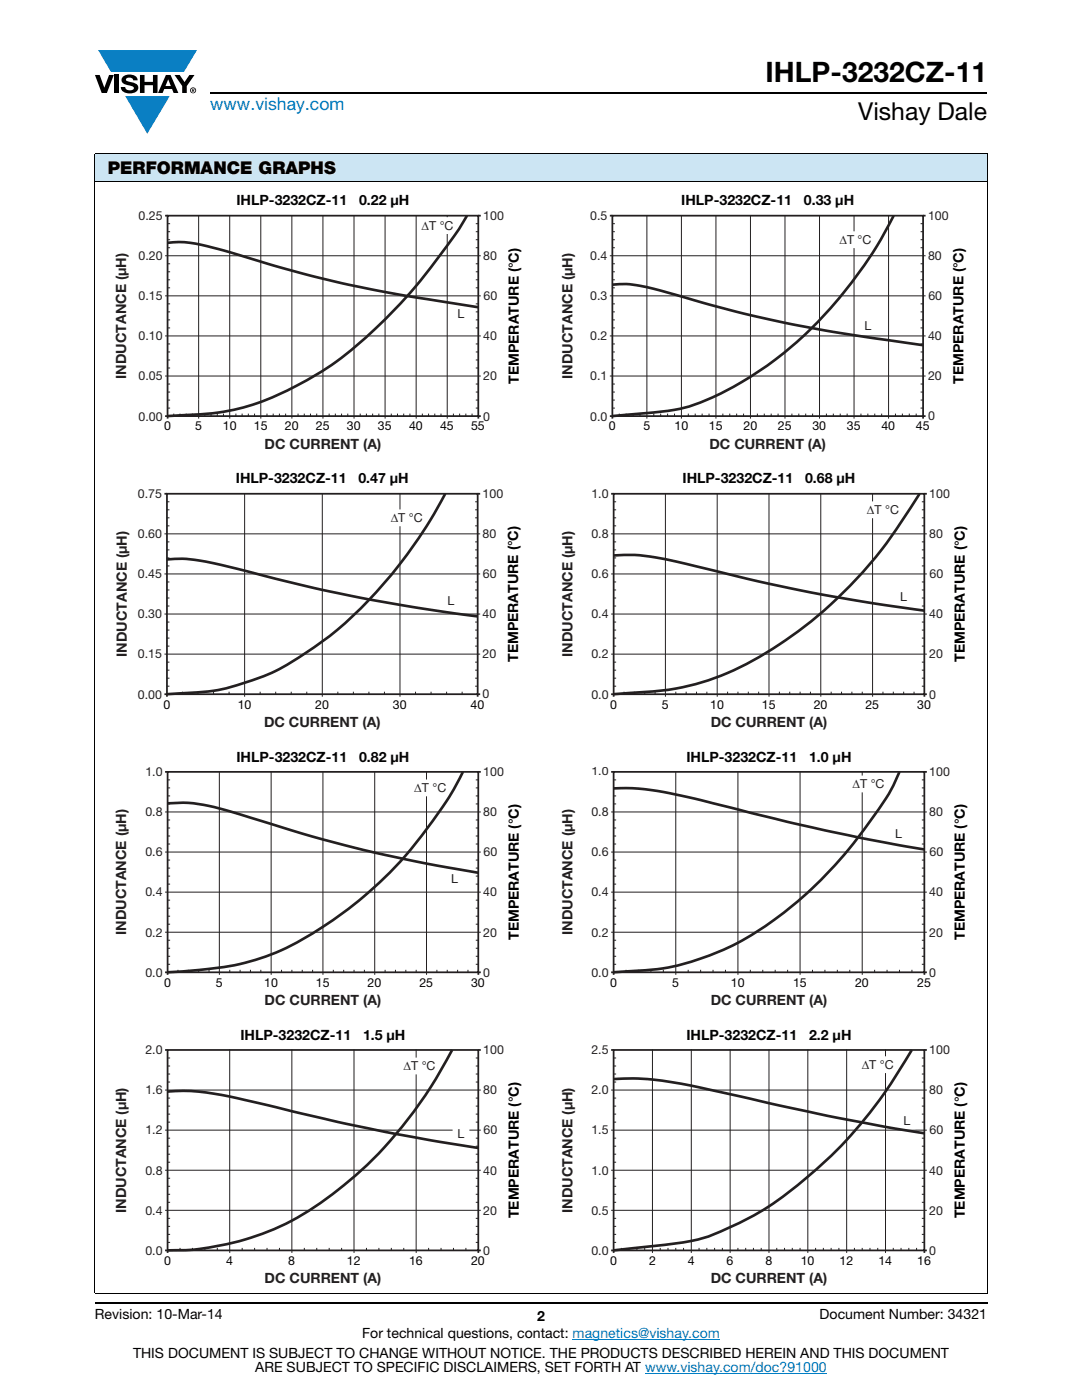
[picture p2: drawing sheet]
<svg xmlns="http://www.w3.org/2000/svg" width="216mm" height="279mm" viewBox="0 0 216 279" stroke-linecap="round" stroke-linejoin="round" font-family="sans-serif">
<g fill="#0a7fc3">
<path d="M19.6 10h19.7l-2.6 4.3h-1.1h-13.5z"/>
<path d="M25 19.2h8.9l-4.5 7.5z"/>
</g>
<g fill="#000">
<path d="M18.9 15h1l.9 2.5 1-2.5h.9l-1.4 3.6h-1zM22.9 15h.9v3.6h-.9zM24.6 15.3a2.1 2.1 0 0 1 2.8 .3l.1 .4h-.9a.79 .79 0 0 0-.7-.5 .79 .79 0 0 0-.8 .4l.3 .3 1 .2a1.08 1.08 0 0 1 1.2 1 1.08 1.08 0 0 1-1.1 1.2 1.73 1.73 0 0 1-2.4-1.2h.9a.96 .96 0 0 0 .8 .6 .96 .96 0 0 0 .9-.4 1.31 1.31 0 0 0-1.2-.6 1.03 1.03 0 0 1-1.1-.6 1.03 1.03 0 0 1 .2-1.1zM27.9 15h.9v1.3h1.7v-1.3h.9v3.6h-.9v-1.6h-1.7v1.6h-.9zM34.8 15h1.1l.9 1.4 1-1.4h1l-1.5 2.2v1.4h-.9v-1.4z"/>
<path d="M33.6 15.9l.5 1.3h-1.1zM33.1 15l-1.6 3.6h1l.3-.8h1.5l.3 .8h1l-1.6-3.6z"/>
<path d="M38.4 17.8h.2v.2h-.2zM38.3 17.7v.7h.1v-.3l.4 .3-.2-.3 .2-.2-.1-.2z"/>
<path d="M38.1 18a.46 .46 0 0 1 .9 0 .46 .46 0 0 1-.9 0zM37.9 18a.6 .6 0 0 0 1.2 0 .6 .6 0 0 0-1.2 0z"/>
</g>
<path d="M42 18.6h155M18.9 260h178.1" fill="none" stroke="#000" stroke-width=".36"/>
<path d="M114.3 267.3h29.3M128.7 274h36.3" fill="none" stroke="#007ec4" stroke-width=".2"/>
<path d="M18.9 30.7h178.1v5.5h-178.1z" fill="#cce5f3"/>
<path d="M18.9 30.7h178.1M18.9 36.2h178.1M18.9 30.8v227.3M197 30.8v227.3M18.9 258.2h178.1" fill="none" stroke="#000" stroke-width=".2"/>
<path d="M22.9 38.7h81.2v51.4h-81.2z" fill="#fff"/>
<g fill="none" stroke="#231f20" stroke-width=".2">
<path d="M32.9 51h63M32.9 59h63M33.4 52.6h.5M33.4 54.2h.5M33.4 55.8h.5M33.4 57.4h.5M33.4 44.6h.5M33.4 46.2h.5M33.4 47.8h.5M33.4 49.4h.5M39.6 43v40.5M45.8 43v40.5"/>
<path d="M52 43v40.5M58.2 43v40M64.4 43v40.5M70.6 43v40.5M76.8 43v40.5M83 43v40.5M89.2 43v40.5M94.9 52.6h.5M94.9 54.2h.5M94.9 55.8h.5M94.9 57.4h.5M94.9 44.6h.5"/>
<path d="M94.9 46.2h.5M94.9 47.8h.5M94.9 49.4h.5M32.9 67h63M32.9 75h63M33.4 60.6h.5M33.4 62.2h.5M33.4 63.8h.5M33.4 65.4h.5M33.4 68.6h.5M33.4 70.2h.5M33.4 71.8h.5"/>
<path d="M33.4 73.4h.5M33.4 76.6h.5M33.4 78.2h.5M33.4 79.8h.5M94.9 60.6h.5M94.9 62.2h.5M94.9 63.8h.5M94.9 65.4h.5M94.9 68.6h.5M94.9 70.2h.5M94.9 71.8h.5M94.9 73.4h.5"/>
<path d="M94.9 76.6h.5M94.9 78.2h.5M94.9 79.8h.5M33.4 81.4h.5M34.7 82.5v.5M35.9 82.5v.5M37.2 82.5v.5M38.4 82.5v.5M40.9 82.5v.5M42.1 82.5v.5M43.4 82.5v.5M44.6 82.5v.5"/>
<path d="M47.1 82.5v.5M48.3 82.5v.5M49.6 82.5v.5M50.8 82.5v.5M53.3 82.5v.5M54.5 82.5v.5M55.8 82.5v.5M57 82.5v.5M58.2 83v.5M59.5 82.5v.5M60.7 82.5v.5M62 82.5v.5"/>
<path d="M63.2 82.5v.5M65.7 82.5v.5M66.9 82.5v.5M68.2 82.5v.5M69.4 82.5v.5M71.9 82.5v.5M73.1 82.5v.5M74.4 82.5v.5M75.6 82.5v.5M78.1 82.5v.5M79.3 82.5v.5M80.6 82.5v.5"/>
<path d="M81.8 82.5v.5M84.3 82.5v.5M85.5 82.5v.5M86.8 82.5v.5M88 82.5v.5M90.5 82.5v.5M91.7 82.5v.5M93 82.5v.5M94.2 82.5v.5M94.9 81.4h.5"/>
</g>
<path d="M32.9 43h.5M33.4 43h62v40h-62zM95.4 43h.5M32.9 83h.5v.5M95.9 83h-.5v.5" fill="none" stroke="#231f20" stroke-width=".35"/>
<path d="M90.5 61.3h3v3h-3z" fill="#fff"/>
<path d="M90.5 61.3h3v3h-3z" fill="none" stroke="#fff" stroke-width=".35"/>
<path d="M83.6 43.5h7.5v3h-7.5z" fill="#fff"/>
<path d="M83.6 43.5h7.5v3h-7.5z" fill="none" stroke="#fff" stroke-width=".35"/>
<path d="M33.4 48.5a24.7 24.7 0 0 1 10.4 1.3l12.6 3.7 12.2 3.1 11.7 2.3 15.1 2.4M93.2 43a104.1 104.1 0 0 1-27.6 30.2 57.9 57.9 0 0 1-20.2 8.8l-3.7 .6-8.3 .4" fill="none" stroke="#231f20" stroke-width=".53"/>
<path d="M111.9 38.7h81v51.4h-81z" fill="#fff"/>
<g fill="none" stroke="#231f20" stroke-width=".2">
<path d="M121.7 51h63M121.7 59h63M122.2 52.6h.5M122.2 54.2h.5M122.2 55.8h.5M122.2 57.4h.5M122.2 44.6h.5M122.2 46.2h.5M122.2 47.8h.5M122.2 49.4h.5M129.1 43v40.5M136 43v40.5"/>
<path d="M142.9 43v40.5M149.7 43v40.5M156.6 43v40.5M163.5 43v40.5M170.4 43v40.5M177.3 43v40.5M183.7 52.6h.5M183.7 54.2h.5M183.7 55.8h.5M183.7 57.4h.5M183.7 44.6h.5M183.7 46.2h.5"/>
<path d="M183.7 47.8h.5M183.7 49.4h.5M121.7 67h63M121.7 75h63M122.2 60.6h.5M122.2 62.2h.5M122.2 63.8h.5M122.2 65.4h.5M122.2 68.6h.5M122.2 70.2h.5M122.2 71.8h.5M122.2 73.4h.5"/>
<path d="M122.2 76.6h.5M122.2 78.2h.5M122.2 79.8h.5M183.7 60.6h.5M183.7 62.2h.5M183.7 63.8h.5M183.7 65.4h.5M183.7 68.6h.5M183.7 70.2h.5M183.7 71.8h.5M183.7 73.4h.5M183.7 76.6h.5"/>
<path d="M183.7 78.2h.5M183.7 79.8h.5M122.2 81.4h.5M123.6 82.5v.5M124.9 82.5v.5M126.3 82.5v.5M127.7 82.5v.5M130.5 82.5v.5M131.8 82.5v.5M133.2 82.5v.5M134.6 82.5v.5M137.3 82.5v.5"/>
<path d="M138.7 82.5v.5M140.1 82.5v.5M141.5 82.5v.5M144.2 82.5v.5M145.6 82.5v.5M147 82.5v.5M148.4 82.5v.5M151.1 82.5v.5M152.5 82.5v.5M153.9 82.5v.5M155.3 82.5v.5M158 82.5v.5"/>
<path d="M159.4 82.5v.5M160.8 82.5v.5M162.1 82.5v.5M164.9 82.5v.5M166.3 82.5v.5M167.7 82.5v.5M169 82.5v.5M171.8 82.5v.5M173.2 82.5v.5M174.5 82.5v.5M175.9 82.5v.5M178.7 82.5v.5"/>
<path d="M180.1 82.5v.5M181.4 82.5v.5M182.8 82.5v.5M183.7 81.4h.5"/>
</g>
<path d="M121.7 43h.5M122.2 43h62v40h-62zM184.2 43h.5M121.7 83h.5v.5M184.7 83h-.5v.5" fill="none" stroke="#231f20" stroke-width=".35"/>
<path d="M167 46.3h7.5v3h-7.5z" fill="#fff"/>
<path d="M167 46.3h7.5v3h-7.5z" fill="none" stroke="#fff" stroke-width=".35"/>
<path d="M171.7 63.6h3v3h-3z" fill="#fff"/>
<path d="M171.7 63.6h3v3h-3z" fill="none" stroke="#fff" stroke-width=".35"/>
<path d="M122.2 56.8a25.8 25.8 0 0 1 10.1 1.3l14.2 4 10.6 2.4 9.6 1.8 17.5 2.6M178.3 43a82 82 0 0 1-29.5 32.8 46.5 46.5 0 0 1-13.3 5.8l-3.9 .6-9.4 .8" fill="none" stroke="#231f20" stroke-width=".53"/>
<path d="M23 94.1h81v51.5h-81z" fill="#fff"/>
<g fill="none" stroke="#231f20" stroke-width=".2">
<path d="M48.8 98.5v40M64.3 98.5v40M79.8 98.5v40M32.8 106.5h63M32.8 114.5h63M33.3 116.1h.5M33.3 117.7h.5M33.3 119.3h.5M33.3 108.1h.5M33.3 109.7h.5M33.3 111.3h.5M33.3 112.9h.5"/>
<path d="M33.3 100.1h.5M33.3 101.7h.5M33.3 103.3h.5M33.3 104.9h.5M94.8 116.1h.5M94.8 117.7h.5M94.8 119.3h.5M94.8 108.1h.5M94.8 109.7h.5M94.8 111.3h.5M94.8 112.9h.5M94.8 100.1h.5"/>
<path d="M94.8 101.7h.5M94.8 103.3h.5M94.8 104.9h.5M32.8 122.5h63M32.8 130.5h63M33.3 120.9h.5M33.3 124.1h.5M33.3 125.7h.5M33.3 127.3h.5M33.3 128.9h.5M33.3 132.1h.5M33.3 133.7h.5"/>
<path d="M33.3 135.3h.5M33.3 136.9h.5M94.8 120.9h.5M94.8 124.1h.5M94.8 125.7h.5M94.8 127.3h.5M94.8 128.9h.5M94.8 132.1h.5M94.8 133.7h.5M94.8 135.3h.5M94.8 136.9h.5"/>
</g>
<path d="M32.8 98.5h.5M33.3 98.5h62v40h-62zM95.3 98.5h.5M32.8 138.5h.5M95.3 138.5h.5" fill="none" stroke="#231f20" stroke-width=".35"/>
<path d="M77.4 101.8h7.5v3h-7.5z" fill="#fff"/>
<path d="M77.4 101.8h7.5v3h-7.5z" fill="none" stroke="#fff" stroke-width=".35"/>
<path d="M88.5 118.5h3v3h-3z" fill="#fff"/>
<path d="M88.5 118.5h3v3h-3z" fill="none" stroke="#fff" stroke-width=".35"/>
<path d="M33.3 138.5v.5M95.3 138.5v.5" fill="none" stroke="#231f20" stroke-width=".35"/>
<g fill="none" stroke="#231f20" stroke-width=".2">
<path d="M36.4 138v.5M39.5 138v.5M42.6 138v.5M45.7 138v.5M48.8 138.5v.5M51.9 138v.5M55 138v.5M58.1 138v.5M61.2 138v.5M64.3 138.5v.5M67.4 138v.5M70.5 138v.5"/>
<path d="M73.6 138v.5M76.7 138v.5M79.8 138.5v.5M82.9 138v.5M86 138v.5M89.1 138v.5M92.2 138v.5"/>
</g>
<path d="M88.8 98.5a90.2 90.2 0 0 1-24.2 29.3 50 50 0 0 1-15.1 8.2 37 37 0 0 1-13.3 2.4l-2.9 .1M33.3 111.7a36.2 36.2 0 0 1 12.9 1.5l15.5 3.9 9.8 2.1 11.9 2.1 11.9 1.7" fill="none" stroke="#231f20" stroke-width=".53"/>
<path d="M111.9 94.1h81.2v51.5h-81.2z" fill="#fff"/>
<g fill="none" stroke="#231f20" stroke-width=".2">
<path d="M132.8 98.5v40.5M143.1 98.5v40.5M153.4 98.5v40.5M163.8 98.5v40.5M174.1 98.5v40.5M121.9 106.5h63M121.9 114.5h63M122.4 116.1h.5M122.4 117.7h.5M122.4 119.3h.5M122.4 108.1h.5M122.4 109.7h.5"/>
<path d="M122.4 111.3h.5M122.4 112.9h.5M122.4 100.1h.5M122.4 101.7h.5M122.4 103.3h.5M122.4 104.9h.5M183.9 116.1h.5M183.9 117.7h.5M183.9 119.3h.5M183.9 108.1h.5M183.9 109.7h.5M183.9 111.3h.5"/>
<path d="M183.9 112.9h.5M183.9 101.7h.5M183.9 103.3h.5M183.9 104.9h.5M183.9 100.1h.5M121.9 122.5h63M121.9 130.5h63M122.4 120.9h.5M122.4 124.1h.5M122.4 125.7h.5M122.4 127.3h.5M122.4 128.9h.5"/>
<path d="M122.4 132.1h.5M122.4 133.7h.5M122.4 135.3h.5M122.4 136.9h.5M124.5 138v.5M126.6 138v.5M128.6 138v.5M130.7 138v.5M134.8 138v.5M136.9 138v.5M139 138v.5M141 138v.5"/>
<path d="M145.2 138v.5M147.2 138v.5M149.3 138v.5M151.4 138v.5M155.5 138v.5M157.6 138v.5M159.6 138v.5M161.7 138v.5M165.9 138v.5M167.9 138v.5M170 138v.5M172.1 138v.5"/>
<path d="M176.2 138v.5M178.3 138v.5M180.3 138v.5M182.4 138v.5M183.9 120.9h.5M183.9 124.1h.5M183.9 125.7h.5M183.9 127.3h.5M183.9 128.9h.5M183.9 132.1h.5M183.9 133.7h.5M183.9 135.3h.5"/>
<path d="M183.9 136.9h.5"/>
</g>
<path d="M121.9 98.5h.5M122.4 98.5h62v40h-62zM184.4 98.5h.5M121.9 138.5h.5v.5M184.4 138.5h.5M184.4 138.5v.5" fill="none" stroke="#231f20" stroke-width=".35"/>
<path d="M178.8 117.6h3v3h-3z" fill="#fff"/>
<path d="M178.8 117.6h3v3h-3z" fill="none" stroke="#fff" stroke-width=".35"/>
<path d="M172.4 100.2h7.5v3h-7.5z" fill="#fff"/>
<path d="M172.4 100.2h7.5v3h-7.5z" fill="none" stroke="#fff" stroke-width=".35"/>
<path d="M183.5 98.5a97.9 97.9 0 0 1-14.3 18.9 78 78 0 0 1-26.1 17.8 51 51 0 0 1-17.2 3.1l-3.5 .2M122.4 110.9a45.8 45.8 0 0 1 15.4 1.8l13.6 3.3 10.6 2.3 11.8 2 10.6 1.6" fill="none" stroke="#231f20" stroke-width=".53"/>
<path d="M22.9 149.6h81.2v51.5h-81.2z" fill="#fff"/>
<g fill="none" stroke="#231f20" stroke-width=".2">
<path d="M33.4 155.6h.5M33.4 157.2h.5M33.4 158.8h.5M43.8 154v40M54.1 154v40M64.4 154v40M74.8 154v40M85.1 154v40M94.9 155.6h.5M94.9 157.2h.5M94.9 158.8h.5M32.9 162h63"/>
<path d="M32.9 170h63M32.9 178h63M33.4 171.6h.5M33.4 173.2h.5M33.4 174.8h.5M33.4 176.4h.5M33.4 179.6h.5M33.4 163.6h.5M33.4 165.2h.5M33.4 166.8h.5M33.4 168.4h.5M33.4 160.4h.5"/>
<path d="M94.9 171.6h.5M94.9 173.2h.5M94.9 174.8h.5M94.9 176.4h.5M94.9 179.6h.5M94.9 163.6h.5M94.9 165.2h.5M94.9 166.8h.5M94.9 168.4h.5M94.9 160.4h.5M32.9 186h63M33.4 181.2h.5"/>
<path d="M33.4 182.8h.5M33.4 184.4h.5M33.4 187.6h.5M33.4 189.2h.5M33.4 190.8h.5M33.4 192.4h.5M94.9 181.2h.5M94.9 182.8h.5M94.9 184.4h.5M94.9 187.6h.5M94.9 189.2h.5M94.9 190.8h.5"/>
<path d="M94.9 192.4h.5"/>
</g>
<path d="M32.9 154h.5M95.4 154h.5M32.9 194h.5M95.4 194h.5" fill="none" stroke="#231f20" stroke-width=".35"/>
<path d="M89.2 174h3v3h-3z" fill="#fff"/>
<path d="M89.2 174h3v3h-3z" fill="none" stroke="#fff" stroke-width=".35"/>
<path d="M82.1 155.7h7.5v3h-7.5z" fill="#fff"/>
<path d="M82.1 155.7h7.5v3h-7.5z" fill="none" stroke="#fff" stroke-width=".35"/>
<path d="M33.4 154h62v40h-62zM33.4 194v.5M95.4 194v.5" fill="none" stroke="#231f20" stroke-width=".35"/>
<g fill="none" stroke="#231f20" stroke-width=".2">
<path d="M35.5 193.5v.5M37.6 193.5v.5M39.6 193.5v.5M41.7 193.5v.5M43.8 194v.5M45.8 193.5v.5M47.9 193.5v.5M50 193.5v.5M52 193.5v.5M54.1 194v.5M56.2 193.5v.5M58.2 193.5v.5"/>
<path d="M60.3 193.5v.5M62.4 193.5v.5M64.4 194v.5M66.5 193.5v.5M68.6 193.5v.5M70.6 193.5v.5M72.7 193.5v.5M74.8 194v.5M76.8 193.5v.5M78.9 193.5v.5M81 193.5v.5M83 193.5v.5"/>
<path d="M85.1 194v.5M87.2 193.5v.5M89.2 193.5v.5M91.3 193.5v.5M93.4 193.5v.5"/>
</g>
<path d="M92.4 154a86.3 86.3 0 0 1-13.8 19.3 77.4 77.4 0 0 1-24.3 17.1 62.9 62.9 0 0 1-20.1 3.6h-.8M33.4 160.3a34 34 0 0 1 14.2 2.1l14.2 4.4 10.6 2.8 11.8 2.6 11.2 2" fill="none" stroke="#231f20" stroke-width=".53"/>
<path d="M111.9 149.6h81.2v51.5h-81.2z" fill="#fff"/>
<g fill="none" stroke="#231f20" stroke-width=".2">
<path d="M122.4 155.6h.5M122.4 157.2h.5M122.4 158.8h.5M134.8 154v40M147.2 154v40M159.6 154v40M172 154v40M183.9 155.6h.5M183.9 157.2h.5M183.9 158.8h.5M121.9 162h63M121.9 170h63"/>
<path d="M121.9 178h63M122.4 171.6h.5M122.4 173.2h.5M122.4 174.8h.5M122.4 176.4h.5M122.4 179.6h.5M122.4 163.6h.5M122.4 165.2h.5M122.4 166.8h.5M122.4 168.4h.5M122.4 160.4h.5M183.9 171.6h.5"/>
<path d="M183.9 173.2h.5M183.9 174.8h.5M183.9 176.4h.5M183.9 179.6h.5M183.9 163.6h.5M183.9 165.2h.5M183.9 166.8h.5M183.9 168.4h.5M183.9 160.4h.5M121.9 186h63M122.4 181.2h.5M122.4 182.8h.5"/>
<path d="M122.4 184.4h.5M122.4 187.6h.5M122.4 189.2h.5M122.4 190.8h.5M122.4 192.4h.5M183.9 181.2h.5M183.9 182.8h.5M183.9 184.4h.5M183.9 187.6h.5M183.9 189.2h.5M183.9 190.8h.5M183.9 192.4h.5"/>
</g>
<path d="M121.9 154h.5M122.4 154h62v40h-62zM184.4 154h.5M121.9 194h.5M184.4 194h.5" fill="none" stroke="#231f20" stroke-width=".35"/>
<path d="M177.8 165.1h3v3h-3z" fill="#fff"/>
<path d="M177.8 165.1h3v3h-3z" fill="none" stroke="#fff" stroke-width=".35"/>
<path d="M169.6 155h7.5v3h-7.5z" fill="#fff"/>
<path d="M169.6 155h7.5v3h-7.5z" fill="none" stroke="#fff" stroke-width=".35"/>
<path d="M122.4 194v.5M184.4 194v.5" fill="none" stroke="#231f20" stroke-width=".35"/>
<g fill="none" stroke="#231f20" stroke-width=".2">
<path d="M124.9 193.5v.5M127.4 193.5v.5M129.9 193.5v.5M132.4 193.5v.5M134.8 194v.5M137.3 193.5v.5M139.8 193.5v.5M142.3 193.5v.5M144.8 193.5v.5M147.2 194v.5M149.7 193.5v.5M152.2 193.5v.5"/>
<path d="M154.7 193.5v.5M157.2 193.5v.5M159.7 194v.5M162.1 193.5v.5M164.6 193.5v.5M167.1 193.5v.5M169.6 193.5v.5M172.1 194v.5M174.5 193.5v.5M177 193.5v.5M179.5 193.5v.5M182 193.5v.5"/>
</g>
<path d="M122.4 157.3a55.3 55.3 0 0 1 16.4 2.1l18.4 4.6 7.4 1.7 7.9 1.7 11.9 2.1M179.5 154l-.2 .4a37.3 37.3 0 0 1-5.5 9.3 77.7 77.7 0 0 1-28.3 25.3 47.7 47.7 0 0 1-21 4.9l-2.1 .1" fill="none" stroke="#231f20" stroke-width=".53"/>
<path d="M22.9 205.1h81.2v51.5h-81.2z" fill="#fff"/>
<g fill="none" stroke="#231f20" stroke-width=".2">
<path d="M32.9 217.5h63M33.4 219.1h.5M33.4 211.1h.5M33.4 212.7h.5M33.4 214.3h.5M33.4 215.9h.5M45.8 209.5v40.5M58.2 209.5v40M70.6 209.5v40.5M83 209.5v40.5M94.9 219.1h.5M94.9 211.1h.5"/>
<path d="M94.9 212.7h.5M94.9 214.3h.5M94.9 215.9h.5M32.9 225.5h63M32.9 233.5h63M33.4 227.1h.5M33.4 228.7h.5M33.4 230.3h.5M33.4 231.9h.5M33.4 235.1h.5M33.4 236.7h.5M33.4 238.3h.5"/>
<path d="M33.4 239.9h.5M33.4 220.7h.5M33.4 222.3h.5M33.4 223.9h.5M94.9 227.1h.5M94.9 228.7h.5M94.9 230.3h.5M94.9 231.9h.5M94.9 235.1h.5M94.9 236.7h.5M94.9 238.3h.5M94.9 239.9h.5"/>
<path d="M94.9 220.7h.5M94.9 222.3h.5M94.9 223.9h.5M32.9 241.5h63M33.4 243.1h.5M33.4 244.7h.5M33.4 246.3h.5M33.4 247.9h.5M35.9 249v.5M38.4 249v.5M40.9 249v.5M43.4 249v.5"/>
<path d="M48.3 249v.5M50.8 249v.5M53.3 249v.5M55.8 249v.5M58.2 249.5v.5M60.7 249v.5M63.2 249v.5M65.7 249v.5M68.2 249v.5M73.1 249v.5M75.6 249v.5M78.1 249v.5"/>
<path d="M80.6 249v.5M85.5 249v.5M88 249v.5M90.5 249v.5M93 249v.5M94.9 243.1h.5M94.9 244.7h.5M94.9 246.3h.5M94.9 247.9h.5"/>
</g>
<path d="M32.9 209.5h.5M33.4 209.5h62v40h-62zM95.4 209.5h.5M32.9 249.5h.5v.5M95.9 249.5h-.5v.5" fill="none" stroke="#231f20" stroke-width=".35"/>
<path d="M90.5 224.9h3v3h-3z" fill="#fff"/>
<path d="M90.5 224.9h3v3h-3z" fill="none" stroke="#fff" stroke-width=".35"/>
<path d="M80 211.2h7.5v3h-7.5z" fill="#fff"/>
<path d="M80 211.2h7.5v3h-7.5z" fill="none" stroke="#fff" stroke-width=".35"/>
<path d="M33.4 217.8a51.8 51.8 0 0 1 17.1 2.1l17 4 8.8 1.9 9.8 1.8 9.3 1.5M90.2 209.5a81 81 0 0 1-32 34.1 53.2 53.2 0 0 1-24.8 5.9" fill="none" stroke="#231f20" stroke-width=".53"/>
<path d="M111.9 205.1h81.2v51.5h-81.2z" fill="#fff"/>
<g fill="none" stroke="#231f20" stroke-width=".2">
<path d="M121.9 217.5h63M122.4 219.1h.5M122.4 211.1h.5M122.4 212.7h.5M122.4 214.3h.5M122.4 215.9h.5M130.2 209.5v40.5M137.9 209.5v40.5M145.7 209.5v40.5M153.4 209.5v40.5M161.2 209.5v40.5M168.9 209.5v40.5"/>
<path d="M176.7 209.5v40.5M183.9 219.1h.5M183.9 211.1h.5M183.9 212.7h.5M183.9 214.3h.5M183.9 215.9h.5M121.9 225.5h63M121.9 233.5h63M122.4 227.1h.5M122.4 228.7h.5M122.4 230.3h.5M122.4 231.9h.5"/>
<path d="M122.4 235.1h.5M122.4 236.7h.5M122.4 238.3h.5M122.4 239.9h.5M122.4 220.7h.5M122.4 222.3h.5M122.4 223.9h.5M183.9 227.1h.5M183.9 228.7h.5M183.9 230.3h.5M183.9 231.9h.5M183.9 235.1h.5"/>
<path d="M183.9 236.7h.5M183.9 238.3h.5M183.9 239.9h.5M183.9 220.7h.5M183.9 222.3h.5M183.9 223.9h.5M121.9 241.5h63M122.4 243.1h.5M122.4 244.7h.5M122.4 246.3h.5M122.4 247.9h.5M124 249v.5"/>
<path d="M125.5 249v.5M127.1 249v.5M128.6 249v.5M131.7 249v.5M133.3 249v.5M134.8 249v.5M136.4 249v.5M139.5 249v.5M141 249v.5M142.6 249v.5M144.1 249v.5M147.2 249v.5"/>
<path d="M148.8 249v.5M150.3 249v.5M151.9 249v.5M155 249v.5M156.5 249v.5M158.1 249v.5M159.6 249v.5M162.7 249v.5M164.3 249v.5M165.8 249v.5M167.4 249v.5M170.5 249v.5"/>
<path d="M172 249v.5M173.6 249v.5M175.1 249v.5M178.2 249v.5M179.8 249v.5M181.3 249v.5M182.9 249v.5M183.9 243.1h.5M183.9 244.7h.5M183.9 246.3h.5M183.9 247.9h.5"/>
</g>
<path d="M121.9 209.5h.5M122.4 209.5h62v40h-62zM184.4 209.5h.5M121.9 249.5h.5v.5M184.4 249.5h.5M184.4 249.5v.5" fill="none" stroke="#231f20" stroke-width=".35"/>
<path d="M171.4 211h7.5v3h-7.5z" fill="#fff"/>
<path d="M171.4 211h7.5v3h-7.5z" fill="none" stroke="#fff" stroke-width=".35"/>
<path d="M179.5 222.2h3v3h-3z" fill="#fff"/>
<path d="M179.5 222.2h3v3h-3z" fill="none" stroke="#fff" stroke-width=".35"/>
<path d="M122.4 215.3a65 65 0 0 1 20.1 2.4l23.2 5.1 11 2.1 7.7 1.3M181.9 209.5a89.5 89.5 0 0 1-29.4 31.9l-3.5 1.9-3.4 1.6a30.5 30.5 0 0 1-12.3 3.5l-10.9 1.1" fill="none" stroke="#231f20" stroke-width=".53"/>
<text font-size="5.6" x="152.8" y="16.4">IHLP-3232CZ-11</text>
<text font-size="4.9" x="171.3" y="24">Vishay Dale</text>
<text font-size="3.5" fill="#007ec4" x="42" y="21.9">www.vishay.com</text>
<text font-size="3.5" x="21.5" y="34.8">PERFORMANCE GRAPHS</text>
<g font-size="2.8" fill="#020303">
<text x="47.2" y="41">IHLP-3232CZ-11</text>
<text x="71.7" y="41">0.22 μH</text>
<text x="135.9" y="41">IHLP-3232CZ-11</text>
<text x="160.4" y="41">0.33 μH</text>
<text x="47.1" y="96.5">IHLP-3232CZ-11</text>
<text x="71.5" y="96.5">0.47 μH</text>
<text x="136.2" y="96.5">IHLP-3232CZ-11</text>
<text x="160.7" y="96.5">0.68 μH</text>
<text x="47.2" y="152">IHLP-3232CZ-11</text>
<text x="71.7" y="152">0.82 μH</text>
<text x="137" y="152">IHLP-3232CZ-11</text>
<text x="161.4" y="152">1.0 μH</text>
<text x="48" y="207.5">IHLP-3232CZ-11</text>
<text x="72.4" y="207.5">1.5 μH</text>
<text x="137" y="207.5">IHLP-3232CZ-11</text>
<text x="161.4" y="207.5">2.2 μH</text>
</g>
<g font-size="2.8" fill="#231f20">
<text x="25.2" y="75.6" transform="rotate(-90 25.2 75.6)">INDUCTANCE (μH)</text>
<text x="114.2" y="75.6" transform="rotate(-90 114.2 75.6)">INDUCTANCE (μH)</text>
<text x="52.8" y="89.5">DC CURRENT (A)</text>
<text x="141.6" y="89.5">DC CURRENT (A)</text>
<text x="25.3" y="131.1" transform="rotate(-90 25.3 131.1)">INDUCTANCE (μH)</text>
<text x="114.2" y="131.1" transform="rotate(-90 114.2 131.1)">INDUCTANCE (μH)</text>
<text x="52.7" y="145">DC CURRENT (A)</text>
<text x="141.8" y="145">DC CURRENT (A)</text>
<text x="25.2" y="186.6" transform="rotate(-90 25.2 186.6)">INDUCTANCE (μH)</text>
<text x="114.2" y="186.6" transform="rotate(-90 114.2 186.6)">INDUCTANCE (μH)</text>
<text x="52.8" y="200.5">DC CURRENT (A)</text>
<text x="141.8" y="200.5">DC CURRENT (A)</text>
<text x="25.2" y="242.1" transform="rotate(-90 25.2 242.1)">INDUCTANCE (μH)</text>
<text x="114.2" y="242.1" transform="rotate(-90 114.2 242.1)">INDUCTANCE (μH)</text>
<text x="52.8" y="256">DC CURRENT (A)</text>
<text x="141.8" y="256">DC CURRENT (A)</text>
</g>
<g font-size="2.8">
<text x="103.5" y="76.6" transform="rotate(-90 103.5 76.6)">TEMPERATURE (°C)</text>
<text x="192.3" y="76.6" transform="rotate(-90 192.3 76.6)">TEMPERATURE (°C)</text>
<text x="103.4" y="132.1" transform="rotate(-90 103.4 132.1)">TEMPERATURE (°C)</text>
<text x="192.5" y="132.1" transform="rotate(-90 192.5 132.1)">TEMPERATURE (°C)</text>
<text x="103.5" y="187.6" transform="rotate(-90 103.5 187.6)">TEMPERATURE (°C)</text>
<text x="192.5" y="187.6" transform="rotate(-90 192.5 187.6)">TEMPERATURE (°C)</text>
<text x="103.5" y="243.1" transform="rotate(-90 103.5 243.1)">TEMPERATURE (°C)</text>
<text x="192.5" y="243.1" transform="rotate(-90 192.5 243.1)">TEMPERATURE (°C)</text>
<text x="18.9" y="263.3">Revision: 10-Mar-14</text>
<text x="107.2" y="263.6">2</text>
<text x="163.6" y="263.3">Document Number: 34321</text>
<text x="72.3" y="267.1">For technical questions, contact: magnetics@vishay.com</text>
<text x="26.5" y="271">THIS DOCUMENT IS SUBJECT TO CHANGE WITHOUT NOTICE. THE PRODUCTS DESCRIBED HEREIN AND THIS DOCUMENT</text>
<text x="50.9" y="273.8">ARE SUBJECT TO SPECIFIC DISCLAIMERS, SET FORTH AT www.vishay.com/doc?91000</text>
</g>
<g font-size="2.5" fill="#231f20">
<text x="27.6" y="43.9">0.25</text>
<text x="84.1" y="45.8">ΔT °C</text>
<text x="96.4" y="43.9">100</text>
<text x="117.8" y="43.9">0.5</text>
<text x="185.2" y="43.9">100</text>
<text x="27.6" y="51.9">0.20</text>
<text x="96.4" y="51.9">80</text>
<text x="117.8" y="51.9">0.4</text>
<text x="167.5" y="48.7">ΔT °C</text>
<text x="185.2" y="51.9">80</text>
<text x="27.6" y="59.9">0.15</text>
<text x="96.5" y="59.9">60</text>
<text x="117.8" y="59.9">0.3</text>
<text x="185.3" y="59.8">60</text>
<text x="91.3" y="63.5">L</text>
<text x="172.5" y="65.9">L</text>
<text x="27.6" y="67.9">0.10</text>
<text x="96.4" y="67.9">40</text>
<text x="117.8" y="67.9">0.2</text>
<text x="185.2" y="67.8">40</text>
<text x="27.6" y="75.9">0.05</text>
<text x="96.4" y="75.9">20</text>
<text x="117.8" y="75.9">0.1</text>
<text x="185.2" y="75.8">20</text>
<text x="27.6" y="83.9">0.00</text>
<text x="96.4" y="83.9">0</text>
<text x="117.8" y="83.9">0.0</text>
<text x="185.2" y="83.8">0</text>
<text x="27.5" y="99.4">0.75</text>
<text x="96.3" y="99.4">100</text>
<text x="118" y="99.4">1.0</text>
<text x="185.4" y="99.4">100</text>
<text x="27.5" y="107.4">0.60</text>
<text x="78" y="104.2">ΔT °C</text>
<text x="96.3" y="107.4">80</text>
<text x="118" y="107.4">0.8</text>
<text x="173" y="102.6">Δ</text>
<text x="174.5" y="102.6">T °C</text>
<text x="185.4" y="107.4">80</text>
<text x="27.5" y="115.4">0.45</text>
<text x="96.4" y="115.4">60</text>
<text x="118" y="115.4">0.6</text>
<text x="179.6" y="119.9">L</text>
<text x="185.5" y="115.4">60</text>
<text x="27.5" y="123.4">0.30</text>
<text x="89.3" y="120.8">L</text>
<text x="96.3" y="123.3">40</text>
<text x="118" y="123.4">0.4</text>
<text x="185.4" y="123.4">40</text>
<text x="27.5" y="131.4">0.15</text>
<text x="96.3" y="131.3">20</text>
<text x="118" y="131.4">0.2</text>
<text x="185.4" y="131.4">20</text>
<text x="27.5" y="139.4">0.00</text>
<text x="96.3" y="139.3">0</text>
<text x="118" y="139.4">0.0</text>
<text x="185.4" y="139.4">0</text>
<text x="29" y="154.9">1.0</text>
<text x="96.4" y="154.9">100</text>
<text x="185.4" y="154.9">100</text>
<text x="82.7" y="158.1">ΔT °C</text>
<text x="170.1" y="157.3">ΔT °C</text>
<text x="29" y="162.9">0.8</text>
<text x="96.4" y="162.9">80</text>
<text x="118" y="162.9">0.8</text>
<text x="178.6" y="167.3">L</text>
<text x="185.4" y="162.9">80</text>
<text x="29" y="170.9">0.6</text>
<text x="96.5" y="170.9">60</text>
<text x="118" y="170.9">0.6</text>
<text x="185.5" y="170.9">60</text>
<text x="29" y="178.9">0.4</text>
<text x="90.1" y="176.3">L</text>
<text x="96.4" y="178.9">40</text>
<text x="118" y="178.9">0.4</text>
<text x="185.4" y="178.9">40</text>
<text x="29" y="186.9">0.2</text>
<text x="96.4" y="186.9">20</text>
<text x="118" y="186.9">0.2</text>
<text x="185.4" y="186.9">20</text>
<text x="29" y="194.9">0.0</text>
<text x="96.4" y="194.9">0</text>
<text x="118" y="194.9">0.0</text>
<text x="185.4" y="194.9">0</text>
<text x="29" y="210.4">2.0</text>
<text x="80.5" y="213.6">ΔT °C</text>
<text x="96.4" y="210.4">100</text>
<text x="118" y="210.4">2.5</text>
<text x="172" y="213.3">ΔT °C</text>
<text x="185.4" y="210.4">100</text>
<text x="29" y="218.4">1.6</text>
<text x="96.4" y="218.4">80</text>
<text x="118" y="218.4">2.0</text>
<text x="185.4" y="218.4">80</text>
<text x="29" y="226.4">1.2</text>
<text x="91.3" y="227.2">L</text>
<text x="96.5" y="226.4">60</text>
<text x="118" y="226.4">1.5</text>
<text x="180.3" y="224.5">L</text>
<text x="185.5" y="226.4">60</text>
<text x="29" y="234.4">0.8</text>
<text x="96.4" y="234.4">40</text>
<text x="118" y="234.4">1.0</text>
<text x="185.4" y="234.4">40</text>
<text x="29" y="242.4">0.4</text>
<text x="96.4" y="242.4">20</text>
<text x="118" y="242.4">0.5</text>
<text x="185.4" y="242.4">20</text>
<text x="29" y="250.4">0.0</text>
<text x="96.4" y="250.4">0</text>
<text x="118" y="250.4">0.0</text>
<text x="185.4" y="250.4">0</text>
</g>
<g font-size="2.5" fill="#020303">
<text x="32.8" y="85.9">0</text>
<text x="39" y="85.9">5</text>
<text x="44.5" y="85.9">10</text>
<text x="50.7" y="85.9">15</text>
<text x="56.8" y="85.9">20</text>
<text x="63" y="85.9">25</text>
<text x="69.2" y="85.9">30</text>
<text x="75.4" y="85.9">35</text>
<text x="81.6" y="85.9">40</text>
<text x="87.8" y="85.9">45</text>
<text x="94" y="85.9">55</text>
<text x="121.5" y="85.9">0</text>
<text x="128.4" y="85.9">5</text>
<text x="134.6" y="85.9">10</text>
<text x="141.5" y="85.9">15</text>
<text x="148.4" y="85.9">20</text>
<text x="155.2" y="85.9">25</text>
<text x="162.1" y="85.9">30</text>
<text x="169" y="85.9">35</text>
<text x="175.9" y="85.9">40</text>
<text x="182.8" y="85.9">45</text>
<text x="32.6" y="141.4">0</text>
<text x="47.4" y="141.4">10</text>
<text x="62.9" y="141.4">20</text>
<text x="78.4" y="141.4">30</text>
<text x="93.9" y="141.4">40</text>
<text x="121.8" y="141.4">0</text>
<text x="132.1" y="141.4">5</text>
<text x="141.7" y="141.4">10</text>
<text x="152" y="141.4">15</text>
<text x="162.4" y="141.4">20</text>
<text x="172.7" y="141.4">25</text>
<text x="183" y="141.4">30</text>
<text x="32.8" y="196.9">0</text>
<text x="43.1" y="196.9">5</text>
<text x="52.7" y="196.9">10</text>
<text x="63" y="196.9">15</text>
<text x="73.4" y="196.9">20</text>
<text x="83.7" y="196.9">25</text>
<text x="94" y="196.9">30</text>
<text x="121.8" y="196.9">0</text>
<text x="134.2" y="196.9">5</text>
<text x="145.8" y="196.9">10</text>
<text x="158.2" y="196.9">15</text>
<text x="170.6" y="196.9">20</text>
<text x="183" y="196.9">25</text>
<text x="32.8" y="252.4">0</text>
<text x="45.1" y="252.4">4</text>
<text x="57.5" y="252.4">8</text>
<text x="69.2" y="252.4">12</text>
<text x="81.6" y="252.4">16</text>
<text x="94" y="252.4">20</text>
<text x="121.8" y="252.4">0</text>
<text x="129.5" y="252.4">2</text>
<text x="137.2" y="252.4">4</text>
<text x="145" y="252.4">6</text>
<text x="152.7" y="252.4">8</text>
<text x="159.8" y="252.4">10</text>
<text x="167.5" y="252.4">12</text>
<text x="175.3" y="252.4">14</text>
<text x="183" y="252.4">16</text>
</g>
<text font-size="2.3" fill="#231f20" x="118" y="154.7">1.0</text>
</svg>
